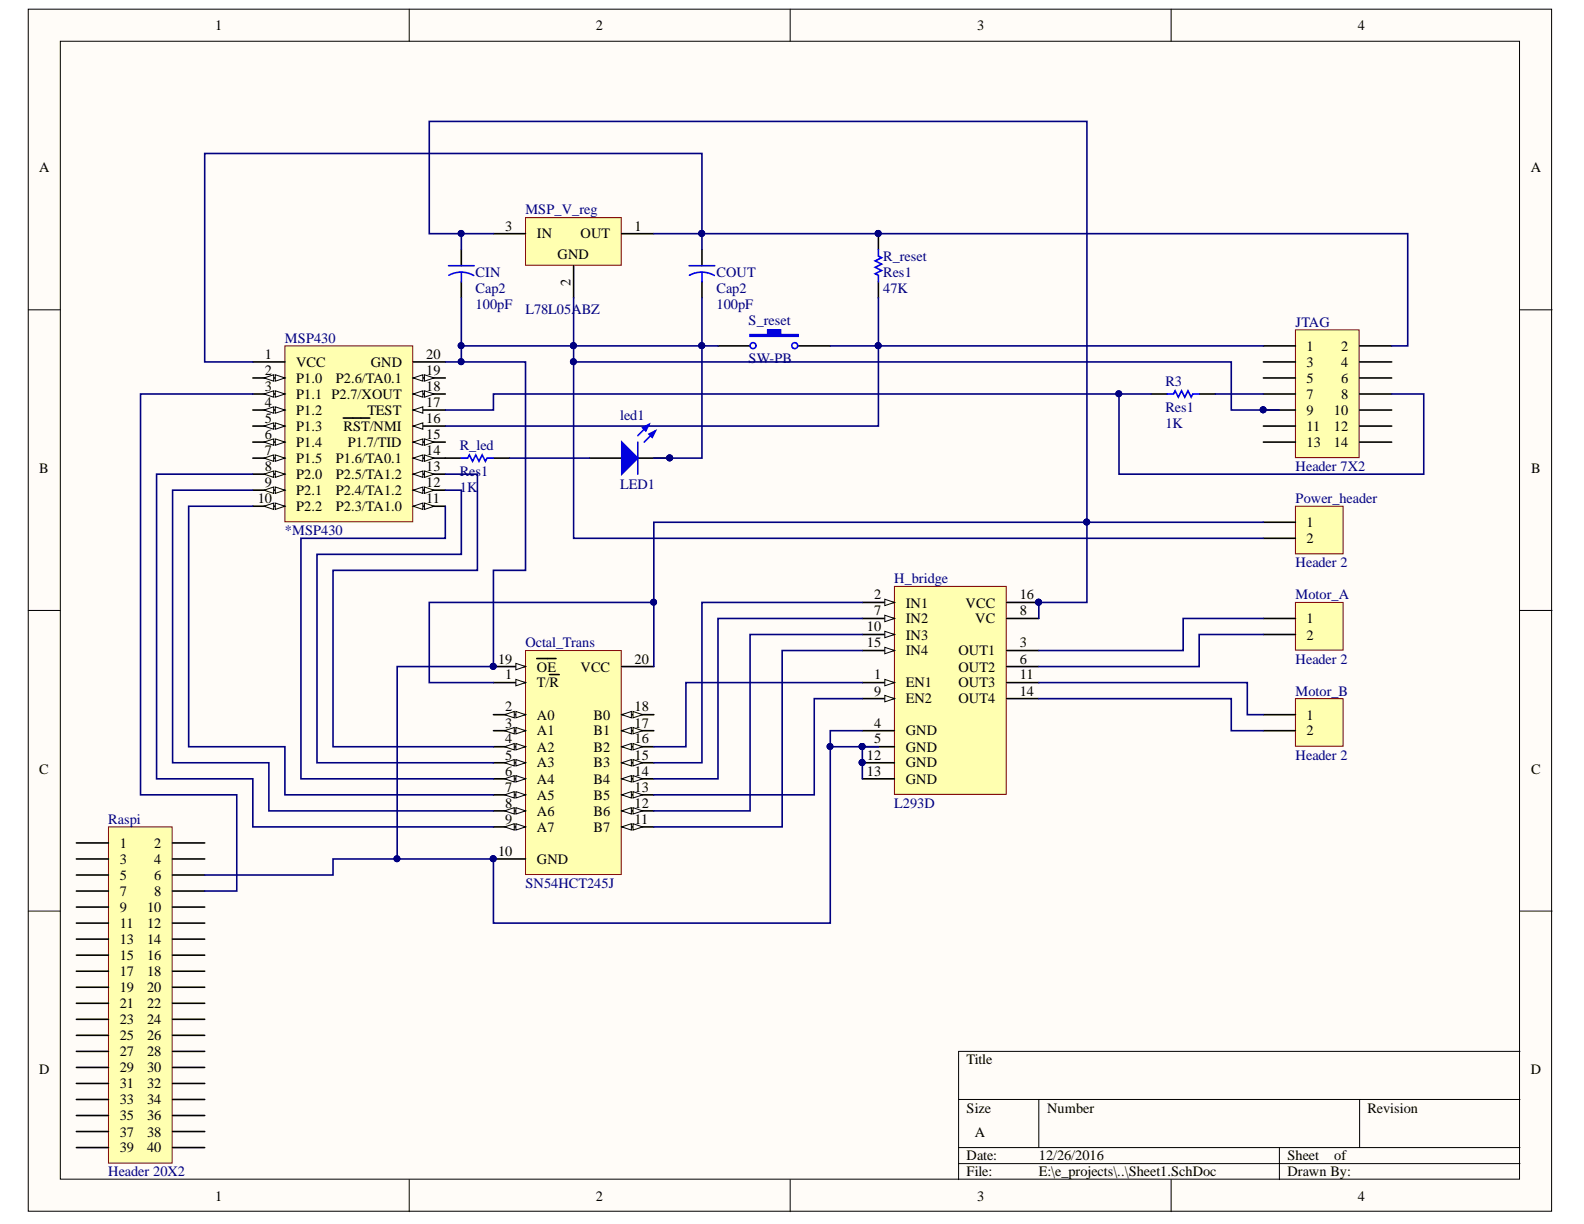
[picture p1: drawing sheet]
<svg xmlns="http://www.w3.org/2000/svg" width="279mm" height="216mm" viewBox="0 0 279 216" stroke-linecap="round" stroke-linejoin="round" font-family="sans-serif">
<g fill="#fffcf8" stroke="#000" stroke-width=".18">
<path d="M5 1.6h268.7v212h-268.7z"/>
<path d="M10.6 7.3h257.4v200.7h-257.4z"/>
</g>
<g fill="none" stroke="#000" stroke-width=".18">
<path d="M72.2 1.6v5.7M139.4 1.6v5.7M206.6 1.6v5.7M5 54.6h5.6M268.1 54.6h5.7M5 107.7h5.6M268.1 107.7h5.7M5 160.7h5.6M268.1 160.7h5.7M169.1 193.9h99M183.2 193.9v8.5M239.8 193.9v8.5"/>
<path d="M268.1 185.5h-99v22.6M72.2 208.1v5.6M139.4 208.1v5.6M169.1 202.4h99M169.1 205.2h99M206.6 208.1v5.6M225.7 202.4v5.7"/>
</g>
<path d="M157.8 103.4h19.7v36.7h-19.7z" fill="#ffffb0" stroke="#800000" stroke-width=".18"/>
<path d="M152.1 120.4h5.7" fill="none" stroke="#000" stroke-width=".28"/>
<path d="M156.1 119.8l1.7 .6-1.7 .6z" fill="#fffcf8"/>
<path d="M156.1 119.8l1.7 .6-1.7 .6z" fill="none" stroke="#000" stroke-width=".18"/>
<path d="M152.1 123.2h5.7" fill="none" stroke="#000" stroke-width=".28"/>
<path d="M156.1 122.7l1.7 .5-1.7 .6z" fill="#fffcf8"/>
<path d="M156.1 122.7l1.7 .5-1.7 .6z" fill="none" stroke="#000" stroke-width=".18"/>
<path d="M152.1 106.3h5.7" fill="none" stroke="#000" stroke-width=".28"/>
<path d="M156.1 105.7l1.7 .6-1.7 .5z" fill="#fffcf8"/>
<path d="M156.1 105.7l1.7 .6-1.7 .5z" fill="none" stroke="#000" stroke-width=".18"/>
<path d="M152.1 109.1h5.7" fill="none" stroke="#000" stroke-width=".28"/>
<path d="M156.1 108.5l1.7 .6-1.7 .6z" fill="#fffcf8"/>
<path d="M156.1 108.5l1.7 .6-1.7 .6z" fill="none" stroke="#000" stroke-width=".18"/>
<path d="M152.1 111.9h5.7" fill="none" stroke="#000" stroke-width=".28"/>
<path d="M156.1 111.4l1.7 .5-1.7 .6z" fill="#fffcf8"/>
<path d="M156.1 111.4l1.7 .5-1.7 .6z" fill="none" stroke="#000" stroke-width=".18"/>
<path d="M152.1 114.7h5.7" fill="none" stroke="#000" stroke-width=".28"/>
<path d="M156.1 114.2l1.7 .5-1.7 .6z" fill="#fffcf8"/>
<path d="M156.1 114.2l1.7 .5-1.7 .6z" fill="none" stroke="#000" stroke-width=".18"/>
<path d="M177.6 114.7h5.6M177.6 117.6h5.6M177.6 109.1h5.6M177.6 106.3h5.6M152.1 128.9h5.7M152.1 131.7h5.7M152.1 134.5h5.7M152.1 137.4h5.7M177.6 120.4h5.6M177.6 123.2h5.6" fill="none" stroke="#000" stroke-width=".28"/>
<g fill="#000080" stroke="#000080" stroke-width=".18">
<circle cx="183.2" cy="106.2" r=".52"/>
<circle cx="152.1" cy="131.7" r=".52"/>
<circle cx="152.1" cy="134.5" r=".52"/>
</g>
<path d="M92.7 114.7h16.9v39.6h-16.9z" fill="#ffffb0" stroke="#800000" stroke-width=".18"/>
<path d="M87 117.6h5.7" fill="none" stroke="#000" stroke-width=".28"/>
<path d="M91 117l1.7 .6-1.7 .5z" fill="#fffcf8"/>
<path d="M91 117l1.7 .6-1.7 .5z" fill="none" stroke="#000" stroke-width=".18"/>
<path d="M94.7 116.2h3.4M87 120.4h5.7" fill="none" stroke="#000" stroke-width=".28"/>
<circle cx="87" cy="117.5" r=".52" fill="#000080" stroke="#000080" stroke-width=".18"/>
<path d="M91 119.8l1.7 .6-1.7 .6z" fill="#fffcf8"/>
<path d="M91 119.8l1.7 .6-1.7 .6z" fill="none" stroke="#000" stroke-width=".18"/>
<path d="M96.9 119h1.7M87 128.9h5.7" fill="none" stroke="#000" stroke-width=".28"/>
<path d="M91 128.3l1.7 .6-1.7 .6z" fill="#fffcf8"/>
<path d="M91 128.3l1.7 .6-1.7 .6z" fill="none" stroke="#000" stroke-width=".18"/>
<path d="M89 128.9l1.7-.6v1.2z" fill="#fffcf8"/>
<path d="M89 128.9l1.7-.6v1.2z" fill="none" stroke="#000" stroke-width=".18"/>
<path d="M109.7 128.9h5.6" fill="none" stroke="#000" stroke-width=".28"/>
<path d="M109.7 128.9l1.7-.6v1.2z" fill="#fffcf8"/>
<path d="M109.7 128.9l1.7-.6v1.2z" fill="none" stroke="#000" stroke-width=".18"/>
<path d="M111.7 128.3l1.6 .6-1.6 .6z" fill="#fffcf8"/>
<path d="M111.7 128.3l1.6 .6-1.6 .6z" fill="none" stroke="#000" stroke-width=".18"/>
<path d="M87 131.7h5.7" fill="none" stroke="#000" stroke-width=".28"/>
<path d="M91 131.2l1.7 .5-1.7 .6z" fill="#fffcf8"/>
<path d="M91 131.2l1.7 .5-1.7 .6z" fill="none" stroke="#000" stroke-width=".18"/>
<path d="M89 131.7l1.7-.5v1.1z" fill="#fffcf8"/>
<path d="M89 131.7l1.7-.5v1.1z" fill="none" stroke="#000" stroke-width=".18"/>
<path d="M109.7 131.7h5.6" fill="none" stroke="#000" stroke-width=".28"/>
<path d="M109.7 131.7l1.7-.5v1.1z" fill="#fffcf8"/>
<path d="M109.7 131.7l1.7-.5v1.1z" fill="none" stroke="#000" stroke-width=".18"/>
<path d="M111.7 131.2l1.6 .5-1.6 .6z" fill="#fffcf8"/>
<path d="M111.7 131.2l1.6 .5-1.6 .6z" fill="none" stroke="#000" stroke-width=".18"/>
<path d="M87 134.5h5.7" fill="none" stroke="#000" stroke-width=".28"/>
<path d="M91 134l1.7 .5-1.7 .6z" fill="#fffcf8"/>
<path d="M91 134l1.7 .5-1.7 .6z" fill="none" stroke="#000" stroke-width=".18"/>
<path d="M89 134.5l1.7-.5v1.1z" fill="#fffcf8"/>
<path d="M89 134.5l1.7-.5v1.1z" fill="none" stroke="#000" stroke-width=".18"/>
<path d="M109.7 134.5h5.6" fill="none" stroke="#000" stroke-width=".28"/>
<path d="M109.7 134.5l1.7-.5v1.1z" fill="#fffcf8"/>
<path d="M109.7 134.5l1.7-.5v1.1z" fill="none" stroke="#000" stroke-width=".18"/>
<path d="M111.7 134l1.6 .5-1.6 .6z" fill="#fffcf8"/>
<path d="M111.7 134l1.6 .5-1.6 .6z" fill="none" stroke="#000" stroke-width=".18"/>
<path d="M87 137.4h5.7" fill="none" stroke="#000" stroke-width=".28"/>
<path d="M91 136.8l1.7 .6-1.7 .5z" fill="#fffcf8"/>
<path d="M91 136.8l1.7 .6-1.7 .5z" fill="none" stroke="#000" stroke-width=".18"/>
<path d="M89 137.4l1.7-.6v1.1z" fill="#fffcf8"/>
<path d="M89 137.4l1.7-.6v1.1z" fill="none" stroke="#000" stroke-width=".18"/>
<path d="M109.7 137.4h5.6" fill="none" stroke="#000" stroke-width=".28"/>
<path d="M109.7 137.4l1.7-.6v1.1z" fill="#fffcf8"/>
<path d="M109.7 137.4l1.7-.6v1.1z" fill="none" stroke="#000" stroke-width=".18"/>
<path d="M111.7 136.8l1.6 .6-1.6 .5z" fill="#fffcf8"/>
<path d="M111.7 136.8l1.6 .6-1.6 .5z" fill="none" stroke="#000" stroke-width=".18"/>
<path d="M87 140.2h5.7" fill="none" stroke="#000" stroke-width=".28"/>
<path d="M91 139.6l1.7 .6-1.7 .6z" fill="#fffcf8"/>
<path d="M91 139.6l1.7 .6-1.7 .6z" fill="none" stroke="#000" stroke-width=".18"/>
<path d="M89 140.2l1.7-.6v1.2z" fill="#fffcf8"/>
<path d="M89 140.2l1.7-.6v1.2z" fill="none" stroke="#000" stroke-width=".18"/>
<path d="M109.7 140.2h5.6" fill="none" stroke="#000" stroke-width=".28"/>
<path d="M109.7 140.2l1.7-.6v1.2z" fill="#fffcf8"/>
<path d="M109.7 140.2l1.7-.6v1.2z" fill="none" stroke="#000" stroke-width=".18"/>
<path d="M111.7 139.6l1.6 .6-1.6 .6z" fill="#fffcf8"/>
<path d="M111.7 139.6l1.6 .6-1.6 .6z" fill="none" stroke="#000" stroke-width=".18"/>
<path d="M87 143h5.7" fill="none" stroke="#000" stroke-width=".28"/>
<path d="M91 142.5l1.7 .5-1.7 .6z" fill="#fffcf8"/>
<path d="M91 142.5l1.7 .5-1.7 .6z" fill="none" stroke="#000" stroke-width=".18"/>
<path d="M89 143l1.7-.5v1.1z" fill="#fffcf8"/>
<path d="M89 143l1.7-.5v1.1z" fill="none" stroke="#000" stroke-width=".18"/>
<path d="M109.7 143h5.6" fill="none" stroke="#000" stroke-width=".28"/>
<path d="M109.7 143l1.7-.5v1.1z" fill="#fffcf8"/>
<path d="M109.7 143l1.7-.5v1.1z" fill="none" stroke="#000" stroke-width=".18"/>
<path d="M111.7 142.5l1.6 .5-1.6 .6z" fill="#fffcf8"/>
<path d="M111.7 142.5l1.6 .5-1.6 .6z" fill="none" stroke="#000" stroke-width=".18"/>
<path d="M87 145.9h5.7" fill="none" stroke="#000" stroke-width=".28"/>
<path d="M91 145.3l1.7 .6-1.7 .5z" fill="#fffcf8"/>
<path d="M91 145.3l1.7 .6-1.7 .5z" fill="none" stroke="#000" stroke-width=".18"/>
<path d="M89 145.9l1.7-.6v1.1z" fill="#fffcf8"/>
<path d="M89 145.9l1.7-.6v1.1z" fill="none" stroke="#000" stroke-width=".18"/>
<path d="M109.7 145.9h5.6" fill="none" stroke="#000" stroke-width=".28"/>
<path d="M109.7 145.9l1.7-.6v1.1z" fill="#fffcf8"/>
<path d="M109.7 145.9l1.7-.6v1.1z" fill="none" stroke="#000" stroke-width=".18"/>
<path d="M111.7 145.3l1.6 .6-1.6 .5z" fill="#fffcf8"/>
<path d="M111.7 145.3l1.6 .6-1.6 .5z" fill="none" stroke="#000" stroke-width=".18"/>
<path d="M87 126.1h5.7" fill="none" stroke="#000" stroke-width=".28"/>
<path d="M91 125.5l1.7 .6-1.7 .5z" fill="#fffcf8"/>
<path d="M91 125.5l1.7 .6-1.7 .5z" fill="none" stroke="#000" stroke-width=".18"/>
<path d="M89 126.1l1.7-.6v1.1z" fill="#fffcf8"/>
<path d="M89 126.1l1.7-.6v1.1z" fill="none" stroke="#000" stroke-width=".18"/>
<path d="M109.7 126.1h5.6" fill="none" stroke="#000" stroke-width=".28"/>
<path d="M109.7 126.1l1.7-.6v1.1z" fill="#fffcf8"/>
<path d="M109.7 126.1l1.7-.6v1.1z" fill="none" stroke="#000" stroke-width=".18"/>
<path d="M111.7 125.5l1.6 .6-1.6 .5z" fill="#fffcf8"/>
<path d="M111.7 125.5l1.6 .6-1.6 .5z" fill="none" stroke="#000" stroke-width=".18"/>
<path d="M109.7 117.6h5.6M87 151.5h5.7" fill="none" stroke="#000" stroke-width=".28"/>
<g fill="#000080" stroke="#000080" stroke-width=".18">
<circle cx="87" cy="151.5" r=".52"/>
<circle cx="87" cy="117.5" r=".52"/>
</g>
<path d="M50.3 61h22.5v31h-22.5z" fill="#ffffb0" stroke="#800000" stroke-width=".18"/>
<path d="M44.6 63.8h5.7M44.6 66.7h5.7" fill="none" stroke="#000" stroke-width=".28"/>
<path d="M48.6 66.1l1.7 .6-1.7 .5z" fill="#fffcf8"/>
<path d="M48.6 66.1l1.7 .6-1.7 .5z" fill="none" stroke="#000" stroke-width=".18"/>
<path d="M46.6 66.7l1.7-.6v1.1z" fill="#fffcf8"/>
<path d="M46.6 66.7l1.7-.6v1.1z" fill="none" stroke="#000" stroke-width=".18"/>
<path d="M44.6 69.5h5.7" fill="none" stroke="#000" stroke-width=".28"/>
<path d="M48.6 68.9l1.7 .6-1.7 .6z" fill="#fffcf8"/>
<path d="M48.6 68.9l1.7 .6-1.7 .6z" fill="none" stroke="#000" stroke-width=".18"/>
<path d="M46.6 69.5l1.7-.6v1.2z" fill="#fffcf8"/>
<path d="M46.6 69.5l1.7-.6v1.2z" fill="none" stroke="#000" stroke-width=".18"/>
<path d="M72.9 66.7h5.6" fill="none" stroke="#000" stroke-width=".28"/>
<path d="M72.9 66.7l1.7-.6v1.1z" fill="#fffcf8"/>
<path d="M72.9 66.7l1.7-.6v1.1z" fill="none" stroke="#000" stroke-width=".18"/>
<path d="M74.9 66.1l1.7 .6-1.7 .5z" fill="#fffcf8"/>
<path d="M74.9 66.1l1.7 .6-1.7 .5z" fill="none" stroke="#000" stroke-width=".18"/>
<path d="M72.9 89.3h5.6" fill="none" stroke="#000" stroke-width=".28"/>
<path d="M72.9 89.3l1.7-.6v1.2z" fill="#fffcf8"/>
<path d="M72.9 89.3l1.7-.6v1.2z" fill="none" stroke="#000" stroke-width=".18"/>
<path d="M74.9 88.7l1.7 .6-1.7 .6z" fill="#fffcf8"/>
<path d="M74.9 88.7l1.7 .6-1.7 .6z" fill="none" stroke="#000" stroke-width=".18"/>
<path d="M72.9 86.5h5.6" fill="none" stroke="#000" stroke-width=".28"/>
<path d="M72.9 86.5l1.7-.6v1.1z" fill="#fffcf8"/>
<path d="M72.9 86.5l1.7-.6v1.1z" fill="none" stroke="#000" stroke-width=".18"/>
<path d="M74.9 85.9l1.7 .6-1.7 .5z" fill="#fffcf8"/>
<path d="M74.9 85.9l1.7 .6-1.7 .5z" fill="none" stroke="#000" stroke-width=".18"/>
<path d="M72.9 83.6h5.6" fill="none" stroke="#000" stroke-width=".28"/>
<path d="M72.9 83.6l1.7-.5v1.1z" fill="#fffcf8"/>
<path d="M72.9 83.6l1.7-.5v1.1z" fill="none" stroke="#000" stroke-width=".18"/>
<path d="M74.9 83.1l1.7 .5-1.7 .6z" fill="#fffcf8"/>
<path d="M74.9 83.1l1.7 .5-1.7 .6z" fill="none" stroke="#000" stroke-width=".18"/>
<path d="M72.9 80.8h5.6" fill="none" stroke="#000" stroke-width=".28"/>
<path d="M72.9 80.8l1.7-.6v1.2z" fill="#fffcf8"/>
<path d="M72.9 80.8l1.7-.6v1.2z" fill="none" stroke="#000" stroke-width=".18"/>
<path d="M74.9 80.2l1.7 .6-1.7 .6z" fill="#fffcf8"/>
<path d="M74.9 80.2l1.7 .6-1.7 .6z" fill="none" stroke="#000" stroke-width=".18"/>
<path d="M72.9 78h5.6" fill="none" stroke="#000" stroke-width=".28"/>
<path d="M72.9 78l1.7-.6v1.1z" fill="#fffcf8"/>
<path d="M72.9 78l1.7-.6v1.1z" fill="none" stroke="#000" stroke-width=".18"/>
<path d="M74.9 77.4l1.7 .6-1.7 .5z" fill="#fffcf8"/>
<path d="M74.9 77.4l1.7 .6-1.7 .5z" fill="none" stroke="#000" stroke-width=".18"/>
<path d="M72.9 69.5h5.6" fill="none" stroke="#000" stroke-width=".28"/>
<path d="M72.9 69.5l1.7-.6v1.2z" fill="#fffcf8"/>
<path d="M72.9 69.5l1.7-.6v1.2z" fill="none" stroke="#000" stroke-width=".18"/>
<path d="M74.9 68.9l1.7 .6-1.7 .6z" fill="#fffcf8"/>
<path d="M74.9 68.9l1.7 .6-1.7 .6z" fill="none" stroke="#000" stroke-width=".18"/>
<path d="M72.9 75.2h5.6" fill="none" stroke="#000" stroke-width=".28"/>
<path d="M72.9 75.2l1.7-.6v1.1z" fill="#fffcf8"/>
<path d="M72.9 75.2l1.7-.6v1.1z" fill="none" stroke="#000" stroke-width=".18"/>
<path d="M60.6 73.7h4.6M72.9 72.3h5.6" fill="none" stroke="#000" stroke-width=".28"/>
<path d="M72.9 72.3l1.7-.5v1.1z" fill="#fffcf8"/>
<path d="M72.9 72.3l1.7-.5v1.1z" fill="none" stroke="#000" stroke-width=".18"/>
<path d="M44.6 80.8h5.7" fill="none" stroke="#000" stroke-width=".28"/>
<path d="M48.6 80.2l1.7 .6-1.7 .6z" fill="#fffcf8"/>
<path d="M48.6 80.2l1.7 .6-1.7 .6z" fill="none" stroke="#000" stroke-width=".18"/>
<path d="M46.6 80.8l1.7-.6v1.2z" fill="#fffcf8"/>
<path d="M46.6 80.8l1.7-.6v1.2z" fill="none" stroke="#000" stroke-width=".18"/>
<path d="M44.6 83.6h5.7" fill="none" stroke="#000" stroke-width=".28"/>
<path d="M48.6 83.1l1.7 .5-1.7 .6z" fill="#fffcf8"/>
<path d="M48.6 83.1l1.7 .5-1.7 .6z" fill="none" stroke="#000" stroke-width=".18"/>
<path d="M46.6 83.6l1.7-.5v1.1z" fill="#fffcf8"/>
<path d="M46.6 83.6l1.7-.5v1.1z" fill="none" stroke="#000" stroke-width=".18"/>
<path d="M44.6 86.5h5.7" fill="none" stroke="#000" stroke-width=".28"/>
<path d="M48.6 85.9l1.7 .6-1.7 .5z" fill="#fffcf8"/>
<path d="M48.6 85.9l1.7 .6-1.7 .5z" fill="none" stroke="#000" stroke-width=".18"/>
<path d="M46.6 86.5l1.7-.6v1.1z" fill="#fffcf8"/>
<path d="M46.6 86.5l1.7-.6v1.1z" fill="none" stroke="#000" stroke-width=".18"/>
<path d="M44.6 78h5.7" fill="none" stroke="#000" stroke-width=".28"/>
<path d="M48.6 77.4l1.7 .6-1.7 .5z" fill="#fffcf8"/>
<path d="M48.6 77.4l1.7 .6-1.7 .5z" fill="none" stroke="#000" stroke-width=".18"/>
<path d="M46.6 78l1.7-.6v1.1z" fill="#fffcf8"/>
<path d="M46.6 78l1.7-.6v1.1z" fill="none" stroke="#000" stroke-width=".18"/>
<path d="M44.6 89.3h5.7" fill="none" stroke="#000" stroke-width=".28"/>
<path d="M48.6 88.7l1.7 .6-1.7 .6z" fill="#fffcf8"/>
<path d="M48.6 88.7l1.7 .6-1.7 .6z" fill="none" stroke="#000" stroke-width=".18"/>
<path d="M46.6 89.3l1.7-.6v1.2z" fill="#fffcf8"/>
<path d="M46.6 89.3l1.7-.6v1.2z" fill="none" stroke="#000" stroke-width=".18"/>
<path d="M44.6 75.2h5.7" fill="none" stroke="#000" stroke-width=".28"/>
<path d="M48.6 74.6l1.7 .6-1.7 .5z" fill="#fffcf8"/>
<path d="M48.6 74.6l1.7 .6-1.7 .5z" fill="none" stroke="#000" stroke-width=".18"/>
<path d="M46.6 75.2l1.7-.6v1.1z" fill="#fffcf8"/>
<path d="M46.6 75.2l1.7-.6v1.1z" fill="none" stroke="#000" stroke-width=".18"/>
<path d="M44.6 72.3h5.7M72.9 63.8h5.6" fill="none" stroke="#000" stroke-width=".28"/>
<path d="M48.6 71.8l1.7 .5-1.7 .6z" fill="#fffcf8"/>
<path d="M48.6 71.8l1.7 .5-1.7 .6z" fill="none" stroke="#000" stroke-width=".18"/>
<path d="M46.6 72.3l1.7-.5v1.1z" fill="#fffcf8"/>
<path d="M46.6 72.3l1.7-.5v1.1z" fill="none" stroke="#000" stroke-width=".18"/>
<path d="M92.7 38.4h16.9v8.4h-16.9z" fill="#ffffb0" stroke="#800000" stroke-width=".18"/>
<path d="M81.4 44v2.9M81.4 49.7v2.8M87 41.2h5.7M101.2 46.9v5.6M109.7 41.2h5.6M123.8 44v2.9M123.8 49.7v2.8" fill="none" stroke="#000" stroke-width=".28"/>
<path d="M79.1 46.9h4.5M81.4 48l.9 .1 1.3 .5M81.4 48l-1.4 .2-.8 .4M81.4 48v1.7M121.6 46.9h4.5M123.8 48l.9 .1 1.3 .5M123.8 48l-1.3 .2-.9 .4M123.8 48v1.7" fill="none" stroke="#00f" stroke-width=".28"/>
<path d="M228.5 89.3h8.4v8.4h-8.4z" fill="#ffffb0" stroke="#800000" stroke-width=".18"/>
<path d="M126.6 61h5.7M140.8 61h5.7M222.8 92.1h5.7M222.8 94.9h5.7" fill="none" stroke="#000" stroke-width=".28"/>
<path d="M132.3 59h3.1v-.8h2.3v.8h3.1v.3h-8.5z" fill-rule="evenodd" fill="#00f"/>
<g fill="none" stroke="#00f" stroke-width=".28">
<path d="M132.3 59h3.1v-.8h2.3v.8h3.1v.3h-8.5zM154.9 44v1.2l.6 .3-1.1 .5 1.1 .6-1.1 .6 1.1 .5-1.1 .6 .5 .3v1.1M205.9 69.5h1.1l.3-.6 .5 1.2 .6-1.2 .6 1.2 .5-1.2 .6 1.2 .3-.6h1.1"/>
<circle cx="132.8" cy="61" r=".52"/>
<circle cx="140.2" cy="61" r=".52"/>
</g>
<path d="M154.9 41.2v2.8M154.9 49.7v2.8M203 69.5h2.9M211.5 69.5h2.9" fill="none" stroke="#000" stroke-width=".28"/>
<circle cx="154.9" cy="41.2" r=".52" fill="#000080" stroke="#000080" stroke-width=".18"/>
<path d="M19.1 145.9h11.3v59.3h-11.3z" fill="#ffffb0" stroke="#800000" stroke-width=".18"/>
<g fill="none" stroke="#000" stroke-width=".28">
<path d="M13.5 148.7h5.6M13.5 151.5h5.6M13.5 154.3h5.6M13.5 157.2h5.6M13.5 160h5.6M30.4 148.7h5.7M30.4 151.5h5.7M30.4 154.3h5.7M30.4 157.2h5.7M30.4 160h5.7M13.5 162.8h5.6M13.5 165.7h5.6"/>
<path d="M13.5 168.5h5.6M13.5 171.3h5.6M13.5 174.1h5.6M13.5 177h5.6M13.5 179.8h5.6M30.4 162.8h5.7M30.4 165.7h5.7M30.4 168.5h5.7M30.4 171.3h5.7M30.4 174.1h5.7M30.4 177h5.7M30.4 179.8h5.7"/>
<path d="M13.5 182.6h5.6M13.5 185.5h5.6M13.5 188.3h5.6M13.5 191.1h5.6M13.5 193.9h5.6M13.5 196.8h5.6M13.5 199.6h5.6M30.4 182.6h5.7M30.4 185.5h5.7M30.4 188.3h5.7M30.4 191.1h5.7M30.4 193.9h5.7"/>
<path d="M30.4 196.8h5.7M30.4 199.6h5.7M13.5 202.4h5.6M30.4 202.4h5.7"/>
</g>
<path d="M228.5 58.2h11.2v22.5h-11.2z" fill="#ffffb0" stroke="#800000" stroke-width=".18"/>
<g fill="none" stroke="#000" stroke-width=".28">
<path d="M222.8 61h5.7M222.8 63.8h5.7M222.8 66.7h5.7M222.8 69.5h5.7M222.8 72.3h5.7M222.8 75.2h5.7M222.8 78h5.7M239.8 61h5.7M239.8 63.8h5.7M239.8 66.7h5.7M239.8 69.5h5.7M239.8 72.3h5.7"/>
<path d="M239.8 75.2h5.7M239.8 78h5.7"/>
</g>
<circle cx="222.8" cy="72.3" r=".52" fill="#000080" stroke="#000080" stroke-width=".18"/>
<path d="M228.5 123.2h8.4v8.4h-8.4z" fill="#ffffb0" stroke="#800000" stroke-width=".18"/>
<path d="M222.8 126.1h5.7M222.8 128.9h5.7" fill="none" stroke="#000" stroke-width=".28"/>
<path d="M228.5 106.3h8.4v8.4h-8.4z" fill="#ffffb0" stroke="#800000" stroke-width=".18"/>
<path d="M104 80.8h5.7M112.5 80.8h5.7M222.8 109.1h5.7M222.8 111.9h5.7" fill="none" stroke="#000" stroke-width=".28"/>
<g fill="none" stroke="#000080" stroke-width=".28">
<path d="M81.4 41.2h-5.7v-19.8h116v70.7h31.1M81.4 52.5v8.5M87 41.2h-5.6v2.8M101.2 52.5v42.4h121.6M115.3 41.2h8.5v2.8M123.8 52.5v8.5h-42.4v2.8M154.9 52.5v8.5h-8.4M44.6 69.5h-19.8v70.7h17v17h-5.7M78.5 63.8h14.2v36.8h-5.7v17h-16.9v33.9h16.9v11.3h59.5v-31.1M101.2 63.8h116v8.5h8.5M123.8 61h2.8M197.4 69.5h-110.4v2.8h-8.5"/>
<path d="M203 69.5h-5.6v14.1h53.7v-14.1h-5.6M214.4 69.5h8.4M222.8 61h-67.9v14.2h-76.4M245.5 61h2.8v-19.8h-124.5v-14.1h-87.7v36.7h8.5M44.6 83.6h-17v53.8h17v8.5h42.4M44.6 86.5h-14.2v48h17v8.5h39.6M44.6 89.3h-11.3v42.4h17v8.5h36.7M78.5 89.3v5.6h-25.4v42.5h33.9M78.5 86.5h2.9v11.3h-25.5v36.7h31.1M78.5 83.6h5.7v17h-25.5v31.1h28.3M115.3 117.6v-11.3h-39.6v14.1h11.3M115.3 106.3v-14.2h76.4v14.2h-8.5v2.8"/>
<path d="M152.1 114.7h-14.1v31.2h-22.7M152.1 111.9h-19.8v31.1h-17M152.1 109.1h-25.5v28.3h-11.3M152.1 106.3h-28.3v28.2h-8.5M222.8 109.1h-14.1v5.6h-25.5M222.8 111.9h-11.3v5.7h-28.3M152.1 128.9h-5.6v2.8h5.6v5.7M152.1 123.2h-8.5v17h-28.3M152.1 120.4h-31.1v11.3h-5.7M152.1 131.7h2.8M183.2 120.4h36.8v5.7h2.8M183.2 123.2h34v5.7h5.6"/>
<path d="M70.1 151.5h-11.4v2.8h-22.6"/>
</g>
<g fill="#000080" stroke="#000080" stroke-width=".18">
<circle cx="152.1" cy="131.7" r=".52"/>
<circle cx="152.1" cy="134.5" r=".52"/>
<circle cx="146.4" cy="131.7" r=".52"/>
<circle cx="87" cy="151.5" r=".52"/>
<circle cx="70" cy="151.5" r=".52"/>
<circle cx="87" cy="117.5" r=".52"/>
<circle cx="81.3" cy="63.8" r=".52"/>
<circle cx="123.8" cy="41.2" r=".52"/>
<circle cx="81.3" cy="41.2" r=".52"/>
<circle cx="81.3" cy="61" r=".52"/>
<circle cx="101.1" cy="61" r=".52"/>
<circle cx="123.8" cy="61" r=".52"/>
<circle cx="115.3" cy="106.2" r=".52"/>
<circle cx="191.7" cy="92.1" r=".52"/>
<circle cx="183.2" cy="106.2" r=".52"/>
<circle cx="101.1" cy="63.8" r=".52"/>
<circle cx="154.9" cy="61" r=".52"/>
<circle cx="197.3" cy="69.5" r=".52"/>
<circle cx="222.8" cy="72.3" r=".52"/>
<circle cx="154.9" cy="41.2" r=".52"/>
<circle cx="118.1" cy="80.8" r=".52"/>
</g>
<path d="M109.7 78l2.8 2.8-2.8 2.8z" fill="#00f"/>
<path d="M109.7 78l2.8 2.8-2.8 2.8zM114.5 74.9l-2 1.9M115.6 76l-2 2" fill="none" stroke="#00f" stroke-width=".28"/>
<path d="M114.5 76.6l1.1-.6-.6 1.1z" fill="#00f"/>
<path d="M114.5 76.6l1.1-.6-.6 1.1z" fill="none" stroke="#00f" stroke-width=".28"/>
<path d="M113.3 75.4l1.2-.5-.6 1.1z" fill="#00f"/>
<path d="M112.5 78v5.6M113.3 75.4l1.2-.5-.6 1.1zM81.4 80.8h1.1l.3-.6 .6 1.2 .5-1.2 .6 1.2 .6-1.2 .5 1.2 .3-.6h1.1" fill="none" stroke="#00f" stroke-width=".28"/>
<g fill="#000080" stroke="#000080" stroke-width=".18">
<circle cx="118.1" cy="80.8" r=".52"/>
<circle cx="123.8" cy="61" r=".52"/>
</g>
<path d="M78.5 80.8h2.9M87 80.8h2.9" fill="none" stroke="#000" stroke-width=".28"/>
<path d="M123.8 61v19.8h-8.5M89.9 80.8h14.1" fill="none" stroke="#000080" stroke-width=".28"/>
<g font-size="2.5">
<text x="37.9" y="5.3">1</text>
<text x="105.1" y="5.3">2</text>
<text x="172.4" y="5.3">3</text>
<text x="239.5" y="5.3">4</text>
<text x="6.9" y="30.4">A</text>
<text x="270" y="30.4">A</text>
<text x="89.1" y="40.7">3</text>
<text x="111.9" y="40.7">1</text>
<text x="94.7" y="42.1">IN</text>
<text x="98.3" y="45.8">GND</text>
<text x="102.4" y="42.1">OUT</text>
<text x="100.6" y="50.4" transform="rotate(-90 100.6 50.4)">2</text>
<text x="46.7" y="63.3">1</text>
<text x="52.2" y="64.7">VCC</text>
<text x="65.4" y="64.7">GND</text>
<text x="75.2" y="63.3">20</text>
<text x="230.5" y="61.9">1</text>
<text x="230.5" y="64.7">3</text>
<text x="236.6" y="61.9">2</text>
<text x="236.6" y="64.7">4</text>
<text x="46.7" y="66.1">2</text>
<text x="46.7" y="68.9">3</text>
<text x="46.7" y="71.8">4</text>
<text x="52.2" y="67.6">P1.0</text>
<text x="52.2" y="70.3">P1.1 P2.7/XOUT</text>
<text x="59.2" y="67.6">P2.6/TA0.1</text>
<text x="75.2" y="66.1">19</text>
<text x="75.2" y="68.9">18</text>
<text x="75.2" y="71.8">17</text>
<text x="230.5" y="67.6">5</text>
<text x="230.5" y="70.3">7</text>
<text x="236.6" y="67.6">6</text>
<text x="236.6" y="70.3">8</text>
<text x="46.7" y="77.4">6</text>
<text x="46.7" y="74.6">5</text>
<text x="52.2" y="76">P1.3</text>
<text x="52.2" y="73.2">P1.2</text>
<text x="60.6" y="76">RST/NMI</text>
<text x="64.8" y="73.2">TEST</text>
<text x="75.2" y="77.4">15</text>
<text x="75.2" y="74.6">16</text>
<text x="230.5" y="73.2">9</text>
<text x="230.5" y="76">11</text>
<text x="235.3" y="73.2">10</text>
<text x="235.3" y="76">12</text>
<text x="6.9" y="83.4">B</text>
<text x="46.7" y="80.2">7</text>
<text x="46.7" y="83.1">8</text>
<text x="52.2" y="81.7">P1.5</text>
<text x="52.2" y="78.9">P1.4</text>
<text x="59.2" y="81.7">P1.6/TA0.1</text>
<text x="61.3" y="78.9">P1.7/TID</text>
<text x="75.2" y="83.1">13</text>
<text x="75.2" y="80.2">14</text>
<text x="230.5" y="78.9">13</text>
<text x="235.3" y="78.9">14</text>
<text x="270.1" y="83.4">B</text>
<text x="45.5" y="88.8">10</text>
<text x="46.7" y="85.9">9</text>
<text x="52.2" y="84.5">P2.0</text>
<text x="52.2" y="87.3">P2.1</text>
<text x="59.2" y="87.3">P2.4/TA1.2</text>
<text x="59.2" y="84.5">P2.5/TA1.2</text>
<text x="75.2" y="88.8">11</text>
<text x="75.2" y="85.9">12</text>
<text x="52.2" y="90.2">P2.2</text>
<text x="59.2" y="90.2">P2.3/TA1.0</text>
<text x="230.5" y="93">1</text>
<text x="230.5" y="95.8">2</text>
<text x="154.2" y="105.7">2</text>
<text x="159.8" y="107.2">IN1</text>
<text x="170.3" y="107.2">VCC</text>
<text x="179.9" y="105.7">16</text>
<text x="152.9" y="111.4">10</text>
<text x="154.2" y="108.5">7</text>
<text x="159.8" y="109.9">IN2</text>
<text x="159.8" y="112.8">IN3</text>
<text x="172" y="109.9">VC</text>
<text x="179.9" y="108.5">8</text>
<text x="230.5" y="109.9">1</text>
<text x="230.5" y="112.8">2</text>
<text x="87.9" y="117">19</text>
<text x="89.1" y="119.8">1</text>
<text x="94.7" y="118.5">OE</text>
<text x="102.4" y="118.5">VCC</text>
<text x="111.9" y="117">20</text>
<text x="152.9" y="114.2">15</text>
<text x="154.2" y="119.8">1</text>
<text x="159.8" y="115.6">IN4</text>
<text x="169.1" y="115.6">OUT1</text>
<text x="169.1" y="118.5">OUT2</text>
<text x="179.9" y="114.2">3</text>
<text x="179.9" y="117">6</text>
<text x="179.9" y="119.8">11</text>
<text x="89.1" y="125.5">2</text>
<text x="94.7" y="121.3">T/R</text>
<text x="111.9" y="125.5">18</text>
<text x="154.2" y="122.7">9</text>
<text x="159.8" y="121.3">EN1</text>
<text x="159.8" y="124.1">EN2</text>
<text x="169.1" y="121.3">OUT3</text>
<text x="169.1" y="124.1">OUT4</text>
<text x="179.9" y="122.7">14</text>
<text x="89.1" y="128.4">3</text>
<text x="89.1" y="131.1">4</text>
<text x="94.7" y="129.7">A1</text>
<text x="94.7" y="126.9">A0</text>
<text x="104.7" y="129.7">B1</text>
<text x="104.7" y="126.9">B0</text>
<text x="111.9" y="128.4">17</text>
<text x="111.9" y="131.1">16</text>
<text x="154.2" y="128.4">4</text>
<text x="154.2" y="131.1">5</text>
<text x="159.8" y="129.7">GND</text>
<text x="230.5" y="126.9">1</text>
<text x="230.5" y="129.7">2</text>
<text x="6.9" y="136.5">C</text>
<text x="89.1" y="134">5</text>
<text x="89.1" y="136.8">6</text>
<text x="94.7" y="132.6">A2</text>
<text x="94.7" y="135.4">A3</text>
<text x="104.7" y="132.6">B2</text>
<text x="104.7" y="135.4">B3</text>
<text x="111.9" y="134">15</text>
<text x="111.9" y="136.8">14</text>
<text x="152.9" y="134">12</text>
<text x="152.9" y="136.8">13</text>
<text x="159.8" y="132.6">GND</text>
<text x="159.8" y="135.4">GND</text>
<text x="270.1" y="136.5">C</text>
<text x="89.1" y="139.7">7</text>
<text x="89.1" y="142.5">8</text>
<text x="94.7" y="138.2">A4</text>
<text x="94.7" y="141">A5</text>
<text x="94.7" y="143.9">A6</text>
<text x="104.7" y="138.2">B4</text>
<text x="104.7" y="141">B5</text>
<text x="104.7" y="143.9">B6</text>
<text x="111.9" y="139.7">13</text>
<text x="111.9" y="142.5">12</text>
<text x="159.8" y="138.2">GND</text>
<text x="21.1" y="149.6">1</text>
<text x="27.2" y="149.6">2</text>
<text x="89.1" y="145.3">9</text>
<text x="94.7" y="146.7">A7</text>
<text x="104.7" y="146.7">B7</text>
<text x="111.9" y="145.3">11</text>
<text x="21.1" y="152.3">3</text>
<text x="21.1" y="155.2">5</text>
<text x="27.2" y="152.3">4</text>
<text x="27.2" y="155.2">6</text>
<text x="87.9" y="151">10</text>
<text x="94.7" y="152.3">GND</text>
<text x="21.1" y="158">7</text>
<text x="21.1" y="160.9">9</text>
<text x="25.9" y="160.9">10</text>
<text x="27.2" y="158">8</text>
<text x="21.1" y="163.7">11</text>
<text x="21.1" y="166.5">13</text>
<text x="25.9" y="163.7">12</text>
<text x="25.9" y="166.5">14</text>
<text x="21.1" y="169.3">15</text>
<text x="21.1" y="172.2">17</text>
<text x="25.9" y="169.3">16</text>
<text x="25.9" y="172.2">18</text>
<text x="21.1" y="175">19</text>
<text x="21.1" y="177.8">21</text>
<text x="25.9" y="175">20</text>
<text x="25.9" y="177.8">22</text>
<text x="21.1" y="180.6">23</text>
<text x="21.1" y="183.5">25</text>
<text x="25.9" y="180.6">24</text>
<text x="25.9" y="183.5">26</text>
<text x="6.9" y="189.5">D</text>
<text x="21.1" y="186.3">27</text>
<text x="21.1" y="189.2">29</text>
<text x="21.1" y="191.9">31</text>
<text x="25.9" y="186.3">28</text>
<text x="25.9" y="189.2">30</text>
<text x="25.9" y="191.9">32</text>
<text x="170.5" y="187.7">Title</text>
<text x="270" y="189.5">D</text>
<text x="21.1" y="194.8">33</text>
<text x="21.1" y="197.6">35</text>
<text x="25.9" y="194.8">34</text>
<text x="25.9" y="197.6">36</text>
<text x="170.5" y="196.3">Size</text>
<text x="184.7" y="196.3">Number</text>
<text x="241.2" y="196.3">Revision</text>
<text x="21.1" y="200.5">37</text>
<text x="21.1" y="203.3">39</text>
<text x="25.9" y="200.5">38</text>
<text x="25.9" y="203.3">40</text>
<text x="171.9" y="200.5">A</text>
<text x="170.5" y="204.7">Date:</text>
<text x="170.5" y="207.5">File:</text>
<text x="183.2" y="204.7">12/26/2016</text>
<text x="183.2" y="207.5">E:\e_projects\..\Sheet1.SchDoc</text>
<text x="227.1" y="204.7">Sheet</text>
<text x="227.1" y="207.5">Drawn By:</text>
<text x="235.4" y="204.7">of</text>
<text x="37.9" y="211.8">1</text>
<text x="105.1" y="211.8">2</text>
<text x="172.4" y="211.8">3</text>
<text x="239.5" y="211.8">4</text>
</g>
<g font-size="2.5" fill="#000080">
<text x="92.7" y="37.8">MSP_V_reg</text>
<text x="155.8" y="46">R_reset</text>
<text x="83.9" y="48.9">CIN</text>
<text x="83.9" y="51.7">Cap2</text>
<text x="126.4" y="48.9">COUT</text>
<text x="126.4" y="51.7">Cap2</text>
<text x="155.8" y="51.7">47K</text>
<text x="155.8" y="48.9">Res1</text>
<text x="83.9" y="54.6">100pF</text>
<text x="92.7" y="55.4">L78L05ABZ</text>
<text x="126.4" y="54.6">100pF</text>
<text x="132.1" y="57.3">S_reset</text>
<text x="228.5" y="57.6">JTAG</text>
<text x="50.3" y="60.5">MSP430</text>
<text x="132.1" y="64.1">SW-PB</text>
<text x="205.6" y="68.1">R3</text>
<text x="109.4" y="74.1">led1</text>
<text x="205.6" y="75.4">1K</text>
<text x="205.6" y="72.6">Res1</text>
<text x="81.1" y="79.4">R_led</text>
<text x="81.1" y="83.9">Res</text>
<text x="84.9" y="83.9">1</text>
<text x="228.5" y="83.1">Header 7X2</text>
<text x="81.1" y="86.7">1K</text>
<text x="109.4" y="86.2">LED1</text>
<text x="228.5" y="88.8">Power_header</text>
<text x="50.3" y="94.4">*MSP430</text>
<text x="228.5" y="100.1">Header 2</text>
<text x="157.7" y="102.9">H_bridge</text>
<text x="228.5" y="105.7">Motor_A</text>
<text x="92.7" y="114.2">Octal_Trans</text>
<text x="228.5" y="117">Header 2</text>
<text x="228.5" y="122.7">Motor_B</text>
<text x="228.5" y="134">Header 2</text>
<text x="157.7" y="142.5">L293D</text>
<text x="19.1" y="145.3">Raspi</text>
<text x="92.7" y="156.6">SN54HCT245J</text>
<text x="19.1" y="207.5">Header 20X2</text>
</g>
</svg>
